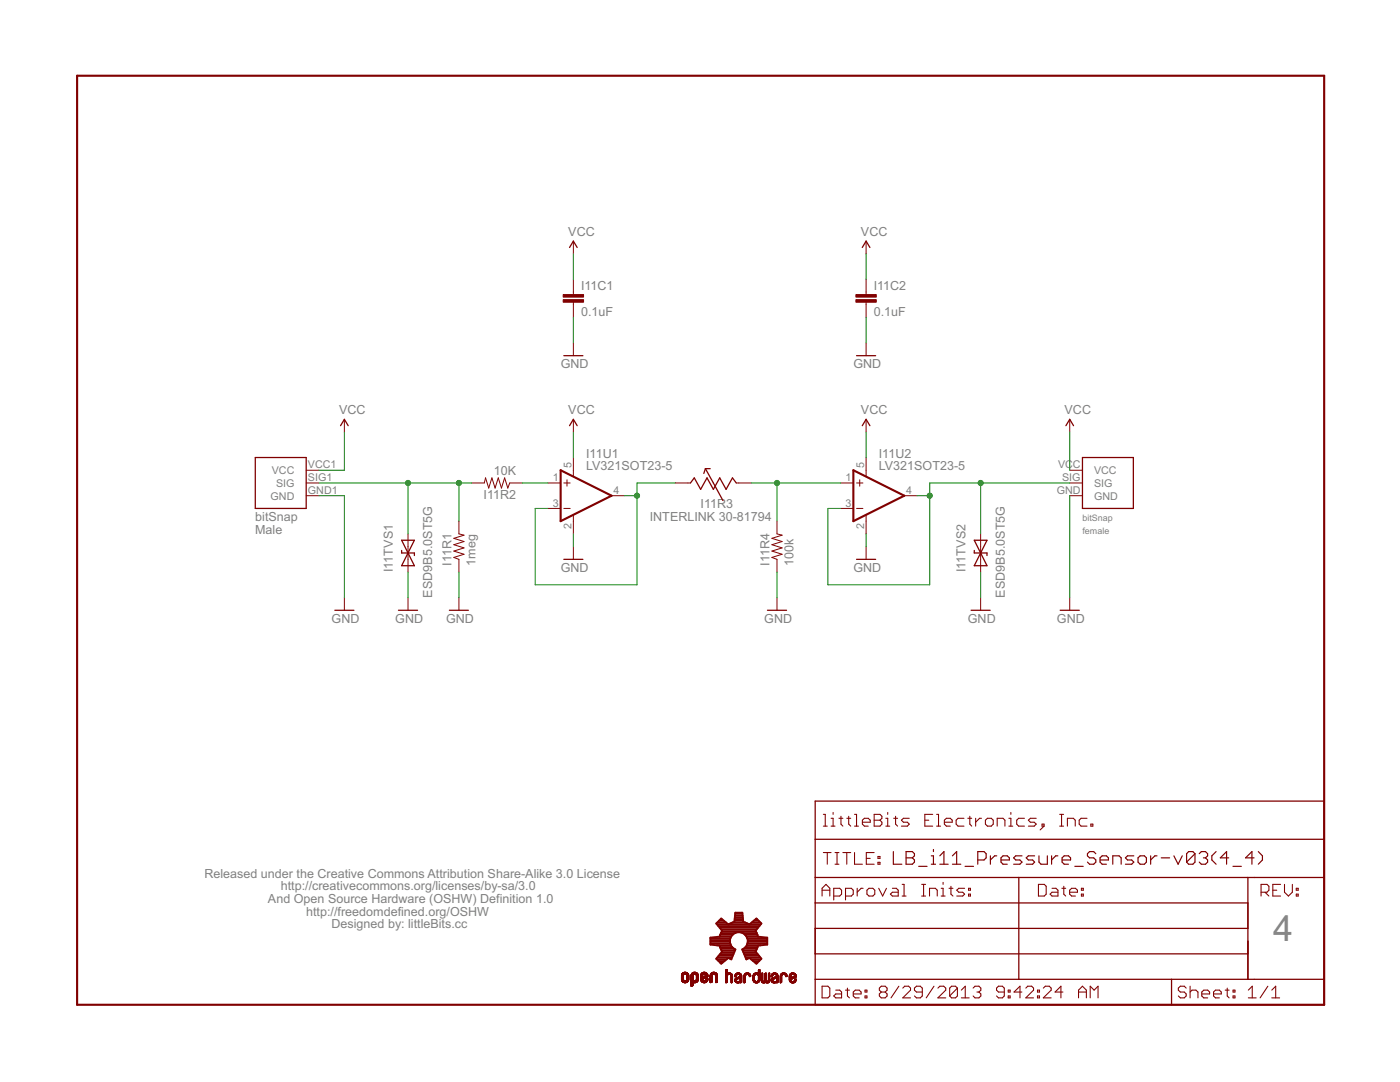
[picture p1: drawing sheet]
<svg xmlns="http://www.w3.org/2000/svg" width="279mm" height="216mm" viewBox="0 0 279 216" stroke-linecap="round" stroke-linejoin="round" font-family="sans-serif">
<g fill="none" stroke="#800000" stroke-width=".2">
<path d="M114.4 48.1v2.6M114.4 55.7v3.1M172.8 48.1v2.6M172.8 55.7v3.1M114.4 60.3v3.1M114.4 68.4v2.6M172.8 60.3v3.1M172.8 68.4v2.6M61.1 93.8h2.5M61.1 96.4h2.5M61.1 98.9h2.5M68.7 83.7v2.5"/>
<path d="M94.1 96.4h2.5l.3-1 .6 2 .7-2 .6 2 .6-2 .7 2 .6-2 .6 2 .4-1h2.6M109.3 96.4h2.6M112.5 96.4h1.3M113.2 95.7v1.3M114.4 83.7v2.5M114.4 91.3v3.7M122 98.9h2.6M134.7 96.4h3.1M146.9 96.4h3.1M167.8 96.4h2.5M170.9 96.4h1.3M171.6 95.7v1.3"/>
<path d="M172.8 83.7v2.5M172.8 91.3v3.7M180.5 98.9h2.5M213.5 93.8h2.5M213.5 96.4h2.5M213.5 98.9h2.5M213.5 83.7v2.5M68.7 119.2v2.6M81.4 106.5v7.7M81.4 119.2v2.6M91.6 104v2.5l1 .3-2 .6 2 .7-2 .6 2 .6-2 .7 2 .6-2 .6 1 .4v2.6M91.6 119.2v2.6"/>
<path d="M109.3 101.5h2.6M112.5 101.5h1.3M114.4 102.8v3.7M114.4 109.1v2.5M155.1 104v2.5l1 .3-2 .6 2 .7-2 .6 2 .6-2 .7 2 .6-2 .6 1 .4v2.6M155.1 119.2v2.6M167.8 101.5h2.5M170.9 101.5h1.3M172.8 102.8v3.7M172.8 109.1v2.5M195.7 106.5v7.7M195.7 119.2v2.6"/>
<path d="M213.5 119.2v2.6M136 195.5h.4M136 195.4h.4M136 195.3h.4M136 195.2h.4M136 195.1h.4M136 195h.4M136 194.9h.4M136 194.8h.4M136 194.7h.4M136 195.6h.5M136 195.7h.6"/>
<path d="M136.1 195.7h1.3M136.1 194.4h1.3M136.1 194.3h1.3M136.1 194.3h1.2M136.1 194.2h1.2M136.2 195.9h1.1M136.2 194.2h1.1M136.2 195.9h1M136.2 196h1M136.2 194.1h1M136.3 194.1h.8M136.4 196h.7"/>
<path d="M136.4 194.1h.7M136.4 194.6h-.4M136.4 194.5h-.4M136.5 196.1h.5M136.5 194.5h-.5M136.6 194.4h-.6M136.6 194h.3M136.6 196.1h.3M136.9 194.4h.5M136.9 194.5h.5M137 195.6h.4M137 194.5h.4"/>
<path d="M137 195.5h.5M137 194.6h.5M137.1 195.5h.4M137.1 195.4h.4M137.1 195.3h.4M137.1 195.2h.4M137.1 195.1h.4M137.1 195h.4M137.1 194.9h.4M137.1 194.8h.4M137.1 194.7h.4M137.1 194.6h.4"/>
<path d="M137.3 195.8h-1.2M137.4 195.8h-1.3M137.4 195.7h-.5M137.4 195.6h-.5M137.9 196.6h.4M137.9 196.5h.4M137.9 196.4h.4M137.9 196.3h.4M137.9 196.2h.4M137.9 196.1h.4M137.9 195.7h1.4M137.9 195.7h.6"/>
<path d="M137.9 195.6h.5M137.9 195.5h.4M137.9 195.4l.4 .1M137.9 195.4h.4M137.9 195.3h.4M137.9 195.2h.4M137.9 195.1h.4M137.9 195h.4M137.9 194.9h.4M137.9 194.8h.4M137.9 194.7h.4M137.9 196.8h.1"/>
<path d="M138 194.4h1.3M138 194.3h1.2M138.1 194.2h1.1M138.1 196.8h-.2M138.2 194.1h.9M138.2 196.7h-.3M138.2 194.1h.8M138.3 196.7h-.4M138.3 194.1h.7M138.3 194.6h-.4M138.4 194.5h-.5M138.5 194.4h-.5"/>
<path d="M138.5 194h.3M138.5 196.1h.3M138.8 194.4h.5M138.9 194.5h.4M138.9 196.1h-1M138.9 195.6h.4M138.9 195.5h.5M138.9 194.6h.5M139 195.5h.4M139 195.4h.4M139 195.3h.4M139 195.2h.4"/>
<path d="M139 195.1h.4M139 195h.4M139 194.9h.4M139 194.8h.4M139 194.7h.4M139 194.6h.4M139 196h-1.1M139.1 196h-1.2M139.1 195.9h-1.2M139.2 195.9h-1.3M139.2 195.8h-1.3M139.3 195.8h-1.4"/>
<path d="M139.3 194.4h-1.3M139.3 195.7h-.5M139.3 195.6h-.4M139.8 195.5h.5M139.8 195.5h.4M139.8 195.4h.4M139.8 194.9h1.4M139.8 194.9h.4M139.8 194.8h.4M139.8 194.7h.4M139.8 194.6h.4M139.8 195.7h.6"/>
<path d="M139.8 195.6h.5M139.8 194.5h.5M139.9 195.7h1.3M139.9 194.4h1.3M139.9 195.8h1.3M139.9 194.3h1.3M140 195.8h1.1M140 194.3h1.2M140 195.9h1.1M140 194.2h1.1M140 195.9h1M140.1 196h.9"/>
<path d="M140.1 194.1h.9M140.2 196h.7M140.2 194.1h.7M140.2 194.7h-.4M140.3 194.6h-.5M140.3 196.1h.5M140.3 195.4h-.5M140.3 194.9h1M140.3 194.5h-.5M140.4 195.3h-.6M140.4 194.4h-.5M140.4 196.1h.3"/>
<path d="M140.4 194h.3M140.5 194.8h.8M140.5 195.3h-.7M140.6 195.2h-.8M140.6 194.8h.7M140.7 194.8h.6M140.7 194.4h.5M140.7 195.2h-.9M140.8 194.5h.5M140.8 194.7h.5M140.8 195.5h.5M140.8 195.1h-1"/>
<path d="M140.8 194.6h.5M140.9 195.5h.4M140.9 195.4h.4M140.9 195.3h.4M140.9 195.1h-1.1M141.1 195.2h.2M141.1 195l-1.3 .1M141.2 195.2h.1M141.2 195h-1.4M141.2 195.7h-.5M141.2 195.6h-.4M141.3 195.6h-.5"/>
<path d="M141.7 196h.3M141.7 195.9h.4M141.7 195.8h.4M141.7 195.7h.4M141.7 195.6h.4M141.7 195.5h.4M141.7 195.4h.4M141.7 195.3h.4M141.7 195.2h.4M141.7 195.1h.4M141.7 195h.4M141.7 194.9h.4"/>
<path d="M141.7 194.8h.4M141.7 194.7h.4M141.7 194.6h.4M141.8 196.1h.1M141.8 194.5h.4M141.8 194.4h1.3M141.9 194.3h1.1M141.9 194.2h1.1M142 194.1h.9M142.1 196h-.4M142.1 194.1h.7M142.2 194.6h-.5"/>
<path d="M142.2 194.5h-.4M142.3 194.4h-.5M142.3 194h.3M142.6 194.4h.5M142.7 194.5h.5M142.7 194.6h.5M142.8 196h.3M142.8 195.9h.4M142.8 195.8h.4M142.8 195.7h.4M142.8 195.6h.4M142.8 195.5h.4"/>
<path d="M142.8 195.4h.4M142.8 195.3h.4M142.8 195.2h.4M142.8 195.1h.4M142.8 195h.4M142.8 194.9h.4M142.8 194.8h.4M142.8 194.7h.4M142.8 194.6h.4M142.8 196.1h.2M143.2 196h-.4M144.8 196.1h.1"/>
<path d="M144.8 196h.3M144.8 195.9h.3M144.8 195.8h.3M144.8 195.7h.3M144.8 195.6h.3M144.8 195.5h.3M144.8 195.4h.3M144.8 195.3h.3M144.8 195.2h.3M144.8 195.1h.3M144.8 195h.3M144.8 194.9h.3"/>
<path d="M144.8 194.8h.3M144.8 194.7h.3M144.8 194.6h.4M144.8 194.4h1.3M144.8 194.3l1.2 .1M144.8 194.3h1.2M144.8 194.2h1.1M144.8 194.1h.3M144.8 194h.3M144.8 193.9h.3M144.8 193.8h.3M144.8 193.7h.3"/>
<path d="M144.8 193.6h.3M144.9 193.5h.2M145 196.1h-.2M145 193.4h.1M145.1 196h-.3M145.2 194.7h-.4M145.2 194.6h-.4M145.3 194.5h-.5M145.3 194.1h.5M145.4 194.5h-.6M145.5 194.4h-.7M145.6 194.4h.5"/>
<path d="M145.7 194.5h.5M145.8 194.5h.4M145.8 194.6h.4M145.9 194.6h.3M145.9 194.7h.3M145.9 196.1h.1M145.9 196h.3M145.9 195.9h.3M145.9 195.8h.3M145.9 195.7h.3M145.9 195.6h.3M145.9 195.5h.3"/>
<path d="M145.9 195.4h.3M145.9 195.3h.3M145.9 195.2h.3M145.9 195.1h.3M145.9 195h.3M145.9 194.9h.3M145.9 194.8h.3M146.1 196.1h-.2M146.2 196h-.3M146.7 195.7h.3M146.7 195.6h.2M146.7 194.8h.2"/>
<path d="M146.7 194.7h.2M146.7 195.8h.5M146.7 195.8h.3M146.7 194.9h.1M146.7 194.6h.3M146.7 195.9h.8M146.8 196h.8M146.8 194.4h1.1M146.9 196h.7M146.9 194.3h.9M146.9 194.9h-.2M146.9 196.1h.7"/>
<path d="M146.9 194.2h.8M147 194.7h-.3M147 195.5h-.3M147 195.1h1M147 194.2h.7M147 196.1h.5M147 194.6h-.3M147.1 195.4l-.4 .1M147.1 195.1h.9M147.1 194.5h-.4M147.1 194.1h.5M147.2 194.5h-.5"/>
<path d="M147.2 195.4h-.5M147.2 195.1h.8M147.2 196.1v.1M147.3 195.3h-.6M147.3 194.4h-.5M147.3 195.8h.2M147.3 195h.7M147.4 194.4h.5M147.4 195.3h-.7M147.4 194.9h.6M147.5 194.9h.5M147.5 195.2h-.7"/>
<path d="M147.5 194.5h.5M147.6 194.5h.4M147.6 194.6h.4M147.7 194.8h.3M147.7 194.6h.3M147.7 195.2h.3M147.7 194.7h.3M147.7 196h.3M147.7 195.9h.3M147.7 195.8h.3M147.7 195.7h.3M147.7 195.6h.3"/>
<path d="M147.7 195.5h.3M147.7 195.4h.3M147.7 195.3h.3M147.7 196.1h.1M147.9 196.1h-.2M148 196h-.3M148 195.2h-1.1M148.5 196.1h.1M148.5 196h.3M148.5 195.9h.3M148.5 195.8h.3M148.5 195.7h.3"/>
<path d="M148.5 195.6h.3M148.5 195.5h.3M148.5 195.4h.3M148.5 195.3h.3M148.5 195.2h.3M148.5 195.1h.3M148.5 195h.3M148.5 194.9h.3M148.5 194.8h.3M148.5 194.7h.3M148.6 194.4h1.1M148.6 194.3l1.1 .1"/>
<path d="M148.7 196.1h-.2M148.7 194.3h.9M148.7 196h-.2M148.7 194.2h.9M148.8 194.7l-.3 .1M148.8 194.6h-.3M148.8 194.2h.7M148.9 194.5h-.4M148.9 194.1h.5M149 194.5h-.5M149.1 194.4h-.5M149.2 194.4h.5"/>
<path d="M149.3 194.5h.5M149.4 194.5h.4M149.5 194.6h.3M149.5 194.7h.3M149.5 194.8h.3M149.6 194.9h.1M149.8 194.8h-.3M150.3 195.4h.3M150.3 195.3h.3M150.3 195.2h.3M150.3 195.1h.3M150.3 195h.3"/>
<path d="M150.3 194.9h.3M150.3 194.8h.3M150.3 195.6h.3M150.3 195.5h.3M150.3 194.7h.3M150.3 195.7h.3M150.3 195.7h.4M150.3 195.8h.4M150.4 195.8h.5M150.4 195.9h1.1M150.4 194.4h1.2M150.5 196h.9"/>
<path d="M150.5 194.3h1.1M150.6 196h.8M150.6 194.2h1M150.6 196.1h.7M150.6 194.6h-.3M150.7 194.6h-.4M150.7 196.1h.5M150.7 194.5h-.4M150.7 194.1h.5M150.8 194.5h-.5M150.9 196.1v.1M150.9 194.4h-.5"/>
<path d="M151 194.4h.6M151.1 195.8h.5M151.1 194.5h.5M151.2 195.8h.4M151.2 194.5h.4M151.3 194.6h.3M151.3 195.7h.3M151.3 195.6h.3M151.3 195.5h.3M151.3 195.4h.3M151.3 195.3h.3M151.3 195.2h.3"/>
<path d="M151.3 195.1h.3M151.3 195h.3M151.3 194.9h.3M151.3 194.8h.3M151.3 194.7h.3M151.3 194.1h.3M151.3 194h.3M151.3 193.9h.3M151.3 193.8h.3M151.3 193.7h.3M151.3 193.6h.3M151.4 195.5h.2"/>
<path d="M151.4 195.1h.2M151.4 195h.2M151.4 194.9h.2M151.4 193.8h.2M151.4 193.7h.2M151.4 193.5h.2M151.6 193.4h.1M151.6 195.7h-.4M151.6 195.6h-.3M151.9 195.8h.4M151.9 195.7h.4M151.9 195.6h.3"/>
<path d="M151.9 195.5h.3M151.9 195.4h.3M151.9 195.3h.3M151.9 195.2h.3M151.9 195.1h.3M151.9 195h.3M151.9 194.9h.3M151.9 194.8h.3M151.9 194.7h.3M151.9 194.6h.3M151.9 194.5h.3M151.9 194.4h.3"/>
<path d="M151.9 194.3h.3M151.9 194.2h.3M152 195.9h1.6M152 195.8h.4M152 195.9h1.5M152 194.2h.2M152 196h1.5M152.1 196h1.4M152.1 194.1h.1M152.1 196.1h.6M152.2 196.1h.4M152.5 196.1v.1"/>
<path d="M152.5 195.8h.6M152.5 195.8h.5M152.6 195.7h.4M152.6 195.6h.3M152.6 195.5h.3M152.6 195.4h.3M152.6 195.3h.3M152.6 195.2h.3M152.6 195.1h.3M152.6 195h.3M152.6 194.9h.3M152.6 194.8h.3"/>
<path d="M152.6 194.7h.3M152.6 194.6h.3M152.6 194.5h.3M152.6 194.4h.3M152.6 194.3h.3M152.7 194.2h.2M152.8 196.1h.6M152.8 194.1h.1M152.9 196.1h.4M153.2 195.8h.4M153.3 195.8h.3M153.3 195.7h.3"/>
<path d="M153.3 195.6h.3M153.4 195.6h.2M153.4 195.5h.2M153.4 195.4h.2M153.4 195.3h.2M153.4 195.2h.2M153.4 195.1h.2M153.4 195h.2M153.4 194.9h.2M153.4 194.8h.2M153.4 194.7h.2M153.4 194.6h.2"/>
<path d="M153.4 194.5h.2M153.4 194.4h.2M153.4 194.3h.2M153.4 194.2h.2M153.5 194.1h.1M153.9 195.7h.4M153.9 195.7h.3M153.9 195.6h.3M153.9 195.5h.3M153.9 194.8h.3M153.9 194.7h.3M153.9 195.8h.4"/>
<path d="M153.9 194.9h.1M153.9 194.6h.3M153.9 195.8h.5M154 195.9h.8M154 194.5h.3M154.1 196h.7M154.1 194.3h1M154.1 194.9h-.2M154.2 194.3h.8M154.2 194.2h.8M154.2 196.1h.6M154.2 195.1h1.1"/>
<path d="M154.2 194.7h-.3M154.2 194.2h.7M154.3 195.5h-.4M154.3 196.1h.5M154.3 194.6h-.4M154.3 195.4l-.4 .1M154.3 195.1h1M154.4 194.1h.4M154.4 194.5h-.4M154.4 195.4h-.5M154.4 195.1h.9M154.5 195.3h-.5"/>
<path d="M154.5 194.4h-.5M154.6 195.8h.1M154.6 195h.7M154.6 194.4h.6M154.7 195.3h-.7M154.7 194.9h.6M154.7 194.5h.5M154.8 195.2h-.7M154.9 194.5h.3M154.9 194.6h.3M154.9 194.8h.4M154.9 194.6h.4"/>
<path d="M155 194.7h.3M155 196.1h.1M155 195.9h.3M155 195.8h.3M155 195.7h.3M155 195.6h.3M155 195.5h.3M155 195.4h.3M155 195.3h.3M155 195.2h.3M155 194.8h.3M155.1 194.4h-1"/>
<path d="M155.2 196.1h-.2M155.2 196h-.2M155.3 196h-.3M155.3 195.2h-1.2M155.7 196.1h.1M155.7 196h.3M155.7 195.9h.3M155.7 195.8h.3M155.7 195.7h.3M155.7 195.6h.3M155.7 195.5h.3M155.7 195.4h.3"/>
<path d="M155.7 195.3h.3M155.7 195.2h.3M155.7 195.1h.3M155.7 195h.3M155.7 194.9h.3M155.7 194.8h.3M155.7 194.7h.3M155.8 194.5h.3M155.8 194.4h1.2M155.9 196.1h-.2M155.9 194.3h1M155.9 194.3h.9"/>
<path d="M156 196h-.3M156 194.2h.8M156.1 194.6h-.4M156.1 194.2h.7M156.1 194.1h.5M156.2 194.5h-.4M156.3 194.4h-.5M156.5 194.4h.5M156.6 194.5h.4M156.7 194.5h.3M156.7 194.6h.4M156.8 194.7h.3"/>
<path d="M156.8 194.6h.3M156.8 194.9h.2M156.8 194.8h.3M157.1 194.8h-.3M157.5 195.6h.3M157.5 195.5h.3M157.5 195.1h1.2M157.5 195h.3M157.5 194.9h.3M157.5 194.8h.3M157.5 194.7h.3M157.5 195.7h.4"/>
<path d="M157.5 195.6h.4M157.6 195.7h.3M157.6 194.5h.3M157.6 195.8h.5M157.6 195.8h.4M157.6 195.9h1.2M157.6 194.4h1.2M157.7 195.9h1M157.7 196h1M157.7 194.3h1M157.8 194.3h.9M157.8 196h.8"/>
<path d="M157.8 194.2h.8M157.9 194.6h-.4M157.9 194.2h.7M157.9 196.1h.6M157.9 195.4h-.4M158 196.1h.5M158 194.1h.4M158 195.4h-.5M158 194.5h-.4M158.1 195.3h-.6M158.1 194.4h-.5M158.2 196.1v.1"/>
<path d="M158.2 194.9h.7M158.3 195.3h-.8M158.3 194.4h.5M158.3 194.9h.6M158.3 195.8h.5M158.3 195.2h-.8M158.4 194.5h.5M158.5 194.8h.4M158.5 195.2h-1M158.5 194.5h.4M158.5 194.6h.4M158.5 195.7h.4"/>
<path d="M158.6 194.8h.3M158.6 194.6h.3M158.6 195.6h.3M158.6 194.7h.3M158.6 195.1h-1.1M158.6 194.7l.3 .1M158.6 195.5h.3M158.6 195.4h.3M158.7 195.4h.2M158.8 195.3h.1M158.8 195.8h-.4M158.8 195l-.8 .1"/>
<path d="M158.9 195.7h-.4M158.9 195.6h-.3M158.9 195h-.8M158.9 195.5h-.3"/>
</g>
<g fill="none" stroke="#800000" stroke-width=".25">
<path d="M113.7 49.4l.7-1.3 .8 1.3M172.1 49.4l.7-1.3 .8 1.3M112.5 71h3.8M170.9 71h3.9M50.9 91.3h10.2v10.2h-10.2zM68 84.9l.7-1.2 .8 1.2M113.7 84.9l.7-1.2 .8 1.2M137.8 96.4l.8-1 1.2 2.2 1.3-2.2 1.3 2.2 1.2-2.2 1.3 2.2 1.3-2.2 .7 1M140.8 93.5l3.5 6.4M140.8 93.5h.9M140.8 93.5l-.3 1M172.1 84.9l.7-1.2 .8 1.2"/>
<path d="M212.7 84.9l.8-1.2 .7 1.2M216 91.3h10.2v10.2h-10.2zM80.2 107.8l2.5 5.1h-2.5l2.5-5.1zM80.2 109.8v.5h2.5v.5M112.5 111.6h3.8M170.9 111.6h3.9M194.4 109.8v.5h2.6v.5M194.4 107.8h2.6l-2.6 5.1h2.6zM66.8 121.8h3.8M79.5 121.8h3.8M89.7 121.8h3.8M153.2 121.8h3.8"/>
<path d="M193.8 121.8h3.8M211.6 121.8h3.8M162.7 159.9h101.6v40.6h-101.6zM162.7 175.1h101.6M162.7 167.5h101.6M203.3 175.1v20.3M249 175.1v20.3M162.7 195.4h101.6M162.7 180.2h86.3M162.7 185.3h86.3M162.7 190.3h86.3M233.8 195.4v5.1"/>
</g>
<g fill="#800000" stroke="#800000" stroke-width=".2">
<path d="M170.8 59.8h4.1v.5h-4.1z"/>
<path d="M170.8 58.8h4.1v.5h-4.1z"/>
<path d="M112.4 59.8h4.1v.5h-4.1z"/>
<path d="M112.4 58.8h4.1v.5h-4.1z"/>
</g>
<path d="M15.4 15.1h248.9v185.4h-248.9zM111.9 93.8l10.1 5.1-10.1 5.1zM170.3 93.8l10.2 5.1-10.2 5.1z" fill="none" stroke="#800000" stroke-width=".42"/>
<g fill="none" stroke="#800000" stroke-width=".21">
<path d="M164.1 178.8v-1.6l.7-.7 .8 .7v1.6M164.1 177.6h1.5M164.3 170.1h1.6M164.3 162.5h.4v2.3M164.3 164.8h.8M165.1 170.1v2.3M165.9 164.8h.7M165.9 163.3h.4v1.5M166.3 162.1v.4M166.4 178.8h1.2l.4-.4v-.8l-.4-.4h-1.2v2.4M166.6 170.1h.8M166.6 172.4h.8"/>
<path d="M167 170.1v2.3M167.4 163.3h.8M167.8 162.9v1.5l.4 .4M168.2 170.1h1.6M168.7 178.8h1.2l.4-.4v-.8l-.4-.4h-1.2v2.4M169 170.1v2.3M169 163.3h.8M169.4 162.9v1.5l.4 .4M170.5 170.1v2.3h1.6M170.5 162.5h.4v2.3M170.5 164.8h.8M171.1 177.2v1.6"/>
<path d="M172.1 164.1h1.6v-.4l-.4-.4h-.8l-.4 .4v.7l.4 .4h.8M172.3 177.2h-.4l-.8 .8M172.9 171.3h.8M173 177.6l.4-.4h.8l.4 .4v.8l-.4 .4h-.8l-.4-.4zM174.5 170.1h-1.6v2.3h1.6M174.5 162.5h1.1l.4 .4v.4l-.4 .4 .4 .4v.3l-.4 .4h-1.1zM174.5 163.7h1.1M175.2 172.1h.4v.3h-.4zM175.2 170.9h.4v.4h-.4zM175.4 177.2l.7 1.6 .8-1.6M176.8 164.8h.8M176.8 163.3h.4v1.5"/>
<path d="M177.2 162.1v.4M178.1 177.2h.8l.4 .4v1.2h-1.2l-.4-.4 .4-.4h1.2M178.4 163.3h.7M178.7 162.9v1.5l.4 .4M180 176.5h.4v2.3M180 178.8h.8M181.5 163.3h-1.2l-.4 .4 .4 .4h.8l.4 .3-.4 .4h-1.2M183.9 176.5h.8M183.9 178.8h.8M184.3 176.5v2.3M184.6 163.7h.8M185.5 178.8v-1.6h1.2l.3 .4v1.2"/>
<path d="M186.1 162.5h-1.5v2.3h1.5M186.9 162.5h.4v2.3M186.9 164.8h.8M187.8 178.8h.8M187.8 177.2h.4v1.6M188.2 176.1v.4M188.5 164.1h1.5v-.4l-.3-.4h-.8l-.4 .4v.7l.4 .4h.8M189.4 177.2h.8M189.8 176.8v1.6l.4 .4M192.4 163.3h-1.2l-.4 .4v.7l.4 .4h1.2M192.5 177.2h-1.2l-.4 .4 .4 .4h.8l.4 .4-.4 .4h-1.2M193.1 163.3h.8"/>
<path d="M193.3 178.4h.4v.4h-.4zM193.3 177.2h.4v.4h-.4zM193.5 162.9v1.5l.4 .4M194.7 163.3v1.5M195.9 163.3h-.4l-.8 .8M196.7 163.7l.4-.4h.7l.4 .4v.7l-.4 .4h-.7l-.4-.4zM199 164.8v-1.5h1.2l.4 .4v1.1M201.3 164.8h.8M201.3 163.3h.4v1.5M201.7 162.1v.4M204.4 163.3h-1.1l-.4 .4v.7l.4 .4h1.1M206.8 163.3h-1.2l-.4 .4 .4 .4h.8l.4 .3-.4 .4h-1.2"/>
<path d="M207.2 176.5h1.2l.4 .3v1.6l-.4 .4h-1.2zM208 164.4h.4v.4h-.4zM208.4 164.8l-.8 .8M210 177.2h.7l.4 .4v1.2h-1.1l-.4-.4 .4-.4h1.1M211.5 162.5h.8M211.5 164.8h.8M211.9 162.5v2.3M211.9 177.2h.8M212.3 176.8v1.6l.4 .4M213 164.8v-1.5h1.2l.4 .4v1.1M213.5 178h1.5v-.4l-.4-.4h-.7l-.4 .4v.8l.4 .4h.7M215.8 178.4h.4v.4h-.4z"/>
<path d="M215.8 177.2h.4v.4h-.4zM216.9 163.3h-1.1l-.4 .4v.7l.4 .4h1.1M217.7 164.4h.4v.4h-.4zM251.7 178h1.2l.3-.4v-.8l-.3-.3h-1.2v2.3M252.5 178l.7 .8M254 177.6h.8M255.6 176.5h-1.6v2.3h1.6M256.3 176.5v1.5l.8 .8 .8-.8v-1.5M258.7 178.4h.4v.4h-.4zM258.7 177.2h.4v.4h-.4zM164.1 196.8h1.1l.4 .4v1.5l-.4 .4h-1.1zM166.8 197.6h.8l.4 .4v1.1h-1.2l-.4-.4 .4-.4h1.2"/>
<path d="M168.7 197.6h.8M169.1 197.2v1.5l.4 .4M170.3 198.3h1.6v-.3l-.4-.4h-.8l-.4 .4v.7l.4 .4h.8M172.6 198.7h.4v.4h-.4zM172.6 197.6h.4v.4h-.4zM175.9 198l-.4 .3v.4l.4 .4h.8l.3-.4v-.4l-.3-.3M175.9 198l-.4-.4v-.4l.4-.4h.8l.3 .4v.4l-.3 .4M175.9 198h.8M179.4 196.8l-1.6 2.3M180.2 197.2l.4-.4h.7l.4 .4v.4l-1.5 1.5h1.5M184.1 198h-1.2l-.4-.4v-.4l.4-.4h.8l.4 .4v1.5l-.4 .4h-.8l-.4-.4M186.4 196.8l-1.6 2.3"/>
<path d="M187.2 197.2l.4-.4h.7l.4 .4v.4l-1.5 1.5h1.5M191.1 197.2v1.5l-.4 .4h-.8l-.4-.4M191.1 197.2l-.4-.4h-.8l-.4 .4v1.5M191.1 197.2l-1.6 1.5M191.9 199.1h1.5M191.9 197.6l.7-.8v2.3M194.2 197.2l.4-.4h.8l.3 .4v.4l-.3 .4M195 198h.4M195.4 198l.3 .3v.4l-.3 .4h-.8l-.4-.4M200.4 198h-1.1l-.4-.4v-.4l.4-.4h.7l.4 .4v1.5l-.4 .4h-.7l-.4-.4M201.2 198.7h.4v.4h-.4zM201.2 197.6h.4v.4h-.4z"/>
<path d="M203.9 198h-1.5l1.2-1.2v2.3M204.7 197.2l.4-.4h.8l.4 .4v.4l-1.6 1.5h1.6M207.1 198.7h.4v.4h-.4zM207.1 197.6h.4v.4h-.4zM208.2 197.2l.4-.4h.8l.4 .4v.4l-1.6 1.5h1.6M212.1 198h-1.5l1.1-1.2v2.3M215.2 198h1.6M215.2 199.1v-1.5l.8-.8 .8 .8v1.5M217.6 199.1v-2.3l.8 .8 .7-.8v2.3M236.7 197.2l-.4-.4h-.7l-.4 .4v.4l.4 .4h.7l.4 .3v.4l-.4 .4h-.7l-.4-.4M237.5 198l.4-.4h.8l.4 .4v1.1M237.5 196.8v2.3"/>
<path d="M239.8 198.3h1.6v-.3l-.4-.4h-.8l-.4 .4v.7l.4 .4h.8M242.2 198.3h1.5v-.3l-.3-.4h-.8l-.4 .4v.7l.4 .4h.8M244.5 197.6h.8M244.9 197.2v1.5l.4 .4M246.1 198.7h.4v.4h-.4zM246.1 197.6h.4v.4h-.4zM249.1 199.1h1.6M249.1 197.6l.8-.8v2.3M253 196.8l-1.5 2.3M253.8 199.1h1.6M253.8 197.6l.8-.8v2.3"/>
</g>
<g fill="none" stroke="#800000" stroke-width=".23">
<path d="M178.3 169.9v2.5h1.7M180.8 169.9h1.3l.4 .4v.5l-.4 .4 .4 .4v.4l-.4 .4h-1.3zM180.8 171.2h1.3M183.3 172.9h1.7M185.9 172.4h.8M185.9 170.8h.4v1.6M186.3 169.5v.4M187.6 172.4h1.6M187.6 170.8l.8-.9v2.5M190.1 172.4h1.6M190.1 170.8l.8-.9v2.5M192.6 172.9h1.7"/>
<path d="M195.1 171.6h1.3l.4-.4v-.9l-.4-.4h-1.3v2.5M197.7 170.8v1.6M198.9 170.8h-.4l-.8 .8M199.8 171.6h1.6v-.4l-.4-.4h-.8l-.4 .4v.8l.4 .4h.8M204 170.8h-1.3l-.4 .4 .4 .4h.8l.5 .4-.5 .4h-1.2M206.5 170.8h-1.3l-.4 .4 .4 .4h.9l.4 .4-.4 .4h-1.3M207.3 170.8v1.2l.5 .4h1.2v-1.6M209.9 170.8v1.6M211.1 170.8h-.4l-.8 .8M212 171.6h1.7v-.4l-.5-.4h-.8l-.4 .4v.8l.4 .4h.8M214.5 172.9h1.7M218.7 170.3l-.4-.4h-.9l-.4 .4v.5l.4 .4h.9l.4 .4v.4l-.4 .4h-.9l-.4-.4"/>
<path d="M219.5 171.6h1.7v-.4l-.4-.4h-.8l-.5 .4v.8l.5 .4h.8M222.1 172.4v-1.6h1.2l.5 .4v1.2M226.3 170.8h-1.3l-.4 .4 .4 .4h.8l.5 .4-.5 .4h-1.2M227.1 171.2l.4-.4h.9l.4 .4v.8l-.4 .4h-.9l-.4-.4zM229.6 170.8v1.6M230.9 170.8h-.4l-.9 .8M231.8 171.2h1.6M234.3 170.8l.8 1.6 .8-1.6M238.5 170.3v1.7l-.4 .4h-.9l-.4-.4M238.5 170.3l-.4-.4h-.9l-.4 .4v1.7M238.5 170.3l-1.7 1.7M239.3 170.3l.5-.4h.8l.4 .4v.5l-.4 .4"/>
<path d="M240.2 171.2h.4M240.6 171.2l.4 .4v.4l-.4 .4h-.8l-.5-.4M242.7 169.9l-.8 .9v.8l.8 .8M245.2 171.2h-1.7l1.3-1.3v2.5M246.1 172.9h1.6M250.3 171.2h-1.7l1.3-1.3v2.5M251.1 169.9l.8 .9v.8l-.8 .8"/>
</g>
<g fill="none" stroke="#800000" stroke-width=".38">
<path d="M141.8 188.3h3.9M141.8 187.9h3.9M141.8 187.6h3.9M141.8 187.2h4M143 191.4h2M143 188.6h2.9M143.1 184.4h2.2M143.2 191.1h2.9M143.2 184.1h1.7M143.4 184.8h8.2M143.4 191.8h1.2M143.4 190.7h2.8"/>
<path d="M143.5 183.7h1M143.6 186.9h2.3M143.6 185.1h7.7M143.7 189h2.4M143.7 190.4h2.7M143.7 186.5l.4-.8-1.2-1.4 1-1 1.5 1.2 1.2-.5 .1-1.9h1.4l.2 1.9 1.2 .5 1.5-1.2 1 1-1.2 1.4 .4 .8M143.7 186.5l-.1 .4-1.8 .2v1.4l1.8 .2 .5 1.2-1.2 1.4 1 1 1.5-1.2 .5 .3 .9-2a1.77 1.77 0 0 1-1-2.2M143.7 192.1h.5M143.7 186.5h2.5M143.8 189.3h2.7M143.8 183.4h.2M143.9 186.2h2.8"/>
<path d="M143.9 185.5h7.1M144 190h2.5M144 189.7h2.7M144.1 185.8h6.8M145.4 184.4h4.1M145.9 191.4h.1M146.2 184.1h2.5M146.6 183.7h1.7M146.6 183.4h1.7M146.7 183h1.5M146.7 182.7h1.5M146.7 182.3h1.5"/>
<path d="M148.2 186.2h2.8M148.2 189.7h2.7M148.4 190h2.5M148.4 189.3h2.7M148.5 190.4h2.7M148.7 190.7h2.8M148.7 186.5a1.78 1.78 0 0 0-2.9 .7M148.7 186.5a1.77 1.77 0 0 1-.3 2.8M148.7 186.5h2.5M148.8 189h2.4M148.8 191.1h2.9M148.9 191.4h.1"/>
<path d="M149 186.9h2.3M149 188.6h2.8M149.1 187.2h4M149.2 188.3h3.9M149.2 187.9h3.9M149.2 187.6h3.9M149.6 184.4h2.2M149.9 191.4h1.9M150 184.1h1.8M150.3 191.8h1.2M150.4 183.7h1M150.7 192.1h.5"/>
<path d="M150.9 183.4h.2M151.2 186.5l.1 .4M151.3 186.9l1.8 .2v1.4l-1.8 .2-.5 1.2 1.2 1.4-1 1-1.5-1.2-.6 .3-.8-2 .3-.1"/>
</g>
<g fill="none" stroke="#008000" stroke-width=".2">
<path d="M114.4 50.7v5M172.8 50.7v5M114.4 63.4v5M172.8 63.4v5M63.6 98.9h5.1v20.3M63.6 96.4h30.5M68.7 86.2v7.6h-5.1M81.4 96.4v10.1M91.6 96.4v7.6M104.3 96.4h5M114.4 86.2v5.1M124.6 98.9h2.5"/>
<path d="M134.7 96.4h-7.6v20.3h-20.3v-15.2h2.5M150 96.4h17.8M155.1 96.4v7.6M172.8 86.2v5.1M183 98.9h2.5M195.7 96.4v10.1M213.5 86.2v7.6M213.5 98.9v20.3M213.5 96.4h-28v20.3h-20.3v-15.2h2.6M81.4 114.2v5M91.6 114.2v5M114.4 106.5v2.6"/>
<path d="M155.1 114.2v5M172.8 106.5v2.6M195.7 114.2v5"/>
</g>
<g fill="#008000" stroke="#008000" stroke-width=".2">
<circle cx="127.1" cy="98.9" r=".51"/>
<circle cx="81.4" cy="96.4" r=".51"/>
<circle cx="91.6" cy="96.4" r=".51"/>
<circle cx="185.5" cy="98.9" r=".51"/>
<circle cx="195.7" cy="96.4" r=".51"/>
<circle cx="155.1" cy="96.4" r=".51"/>
</g>
<text font-size="8" fill="#808080" x="254.1" y="187.8">4</text>
<g font-size="2.8" fill="#808080">
<text x="113.4" y="47.1">VCC</text>
<text x="171.8" y="47.1">VCC</text>
<text x="116" y="57.9">I11C1</text>
<text x="174.4" y="57.9">I11C2</text>
<text x="116" y="63">0.1uF</text>
<text x="174.4" y="63">0.1uF</text>
<text x="111.9" y="73.5">GND</text>
<text x="170.3" y="73.5">GND</text>
<text x="67.7" y="82.7">VCC</text>
<text x="113.4" y="82.7">VCC</text>
<text x="171.8" y="82.7">VCC</text>
<text x="212.5" y="82.7">VCC</text>
<text x="98.5" y="94.8">10K</text>
<text x="117" y="93.8">LV321SOT23-5</text>
<text x="117" y="91.3">I11U1</text>
<text x="175.4" y="93.8">LV321SOT23-5</text>
<text x="175.4" y="91.3">I11U2</text>
<text x="96.5" y="99.6">I11R2</text>
<text x="139.8" y="101.4">I11R3</text>
<text x="50.9" y="104">bitSnap</text>
<text x="50.9" y="106.5">Male</text>
<text x="129.7" y="104">INTERLINK 30-81794</text>
<text x="90.1" y="112.9" transform="rotate(-90 90.1 112.9)">I11R1</text>
<text x="94.9" y="112.9" transform="rotate(-90 94.9 112.9)">1meg</text>
<text x="153.6" y="112.9" transform="rotate(-90 153.6 112.9)">I11R4</text>
<text x="158.4" y="112.9" transform="rotate(-90 158.4 112.9)">100k</text>
<text x="78.4" y="114.1" transform="rotate(-90 78.4 114.1)">I11TVS1</text>
<text x="86.3" y="119.2" transform="rotate(-90 86.3 119.2)">ESD9B5.0ST5G</text>
<text x="111.9" y="114.1">GND</text>
<text x="170.3" y="114.1">GND</text>
<text x="192.7" y="114.1" transform="rotate(-90 192.7 114.1)">I11TVS2</text>
<text x="200.6" y="119.2" transform="rotate(-90 200.6 119.2)">ESD9B5.0ST5G</text>
<text x="66.2" y="124.3">GND</text>
<text x="78.9" y="124.3">GND</text>
<text x="89" y="124.3">GND</text>
<text x="152.5" y="124.3">GND</text>
<text x="193.2" y="124.3">GND</text>
<text x="210.9" y="124.3">GND</text>
<text x="40.8" y="175.1">Released under the Creative Commons Attribution Share-Alike 3.0 License</text>
<text x="56" y="177.6">http://creativecommons.org/licenses/by-sa/3.0</text>
<text x="53.5" y="180.2">And Open Source Hardware (OSHW) Definition 1.0</text>
<text x="61.1" y="182.7">http://freedomdefined.org/OSHW</text>
<text x="66.2" y="185.3">Designed by: littleBits.cc</text>
</g>
<g font-size="2.4" fill="#808080">
<text x="54.3" y="94.6">VCC</text>
<text x="61.5" y="93.5">VCC1</text>
<text x="114.1" y="93.5" transform="rotate(-90 114.1 93.5)">5</text>
<text x="172.5" y="93.5" transform="rotate(-90 172.5 93.5)">5</text>
<text x="211.2" y="93.5">VC</text>
<text x="214.1" y="93.5">C</text>
<text x="218.4" y="94.6">VCC</text>
<text x="54" y="99.7">GND</text>
<text x="55.1" y="97.1">SIG</text>
<text x="61.5" y="96">SIG1</text>
<text x="61.5" y="98.6">GND1</text>
<text x="110.4" y="101.1">3</text>
<text x="110.4" y="96">1</text>
<text x="122.4" y="98.6">4</text>
<text x="168.8" y="101.1">3</text>
<text x="168.8" y="96">1</text>
<text x="180.8" y="98.6">4</text>
<text x="210.9" y="98.6">GND</text>
<text x="212" y="96">SIG</text>
<text x="218.4" y="97.1">SIG</text>
<text x="218.4" y="99.7">GND</text>
<text x="114.1" y="105.5" transform="rotate(-90 114.1 105.5)">2</text>
<text x="172.5" y="105.5" transform="rotate(-90 172.5 105.5)">2</text>
</g>
<g font-size="2" fill="#808080">
<text x="216" y="104">bitSnap</text>
<text x="216" y="106.5">female</text>
</g>
</svg>
